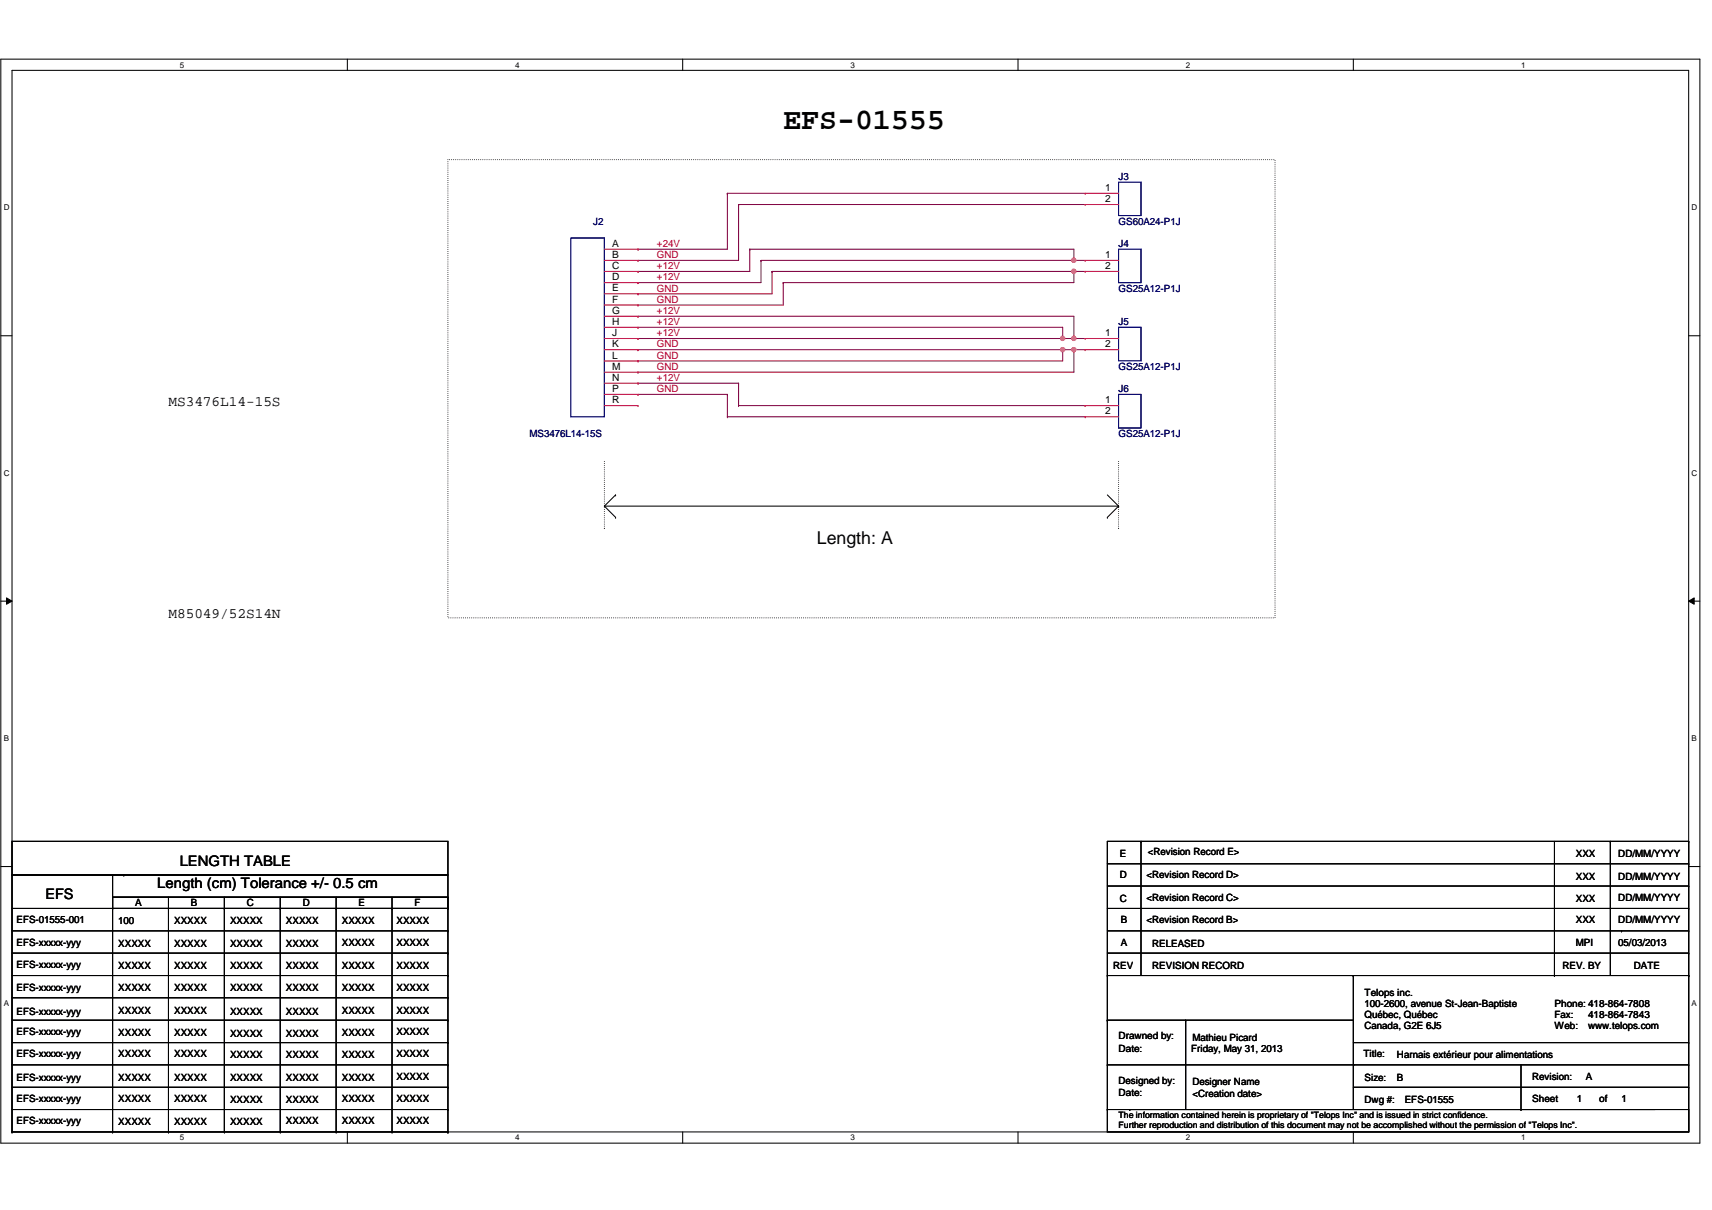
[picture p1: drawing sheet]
<svg xmlns="http://www.w3.org/2000/svg" width="420mm" height="297mm" viewBox="0 0 420 297" stroke-linecap="round" stroke-linejoin="round" font-family="sans-serif">
<path d="M.2 14.5h417v266.1h-417zM3 17.3h411.4v260.6h-411.4z" fill="none" stroke="#000" stroke-width=".25"/>
<g fill="#fff">
<path d="M44.1 14.8h1.1v2.2h-1.1z"/>
<path d="M44.1 278.2h1.1v2.2h-1.1z"/>
</g>
<path d="M85.2 14.5v2.8M85.2 277.9v2.7" fill="none" stroke="#000" stroke-width=".25"/>
<g fill="#fff">
<path d="M126.4 14.8h1.1v2.2h-1.1z"/>
<path d="M126.4 278.2h1.1v2.2h-1.1z"/>
</g>
<path d="M167.5 14.5v2.8M167.5 277.9v2.7" fill="none" stroke="#000" stroke-width=".25"/>
<g fill="#fff">
<path d="M208.7 14.8h1.1v2.2h-1.1z"/>
<path d="M208.7 278.2h1.1v2.2h-1.1z"/>
</g>
<path d="M249.8 14.5v2.8M249.8 277.9v2.7" fill="none" stroke="#000" stroke-width=".25"/>
<g fill="#fff">
<path d="M291 14.8h1.1v2.2h-1.1z"/>
<path d="M291 278.2h1.1v2.2h-1.1z"/>
</g>
<path d="M332.1 14.5v2.8M332.1 277.9v2.7" fill="none" stroke="#000" stroke-width=".25"/>
<g fill="#fff">
<path d="M373.3 14.8h1.1v2.2h-1.1z"/>
<path d="M373.3 278.2h1.1v2.2h-1.1z"/>
<path d="M.9 49.8h1.4v2.2h-1.4z"/>
<path d="M415.2 49.8h1.3v2.2h-1.3z"/>
<path d="M.9 115h1.4v2.2h-1.4z"/>
<path d="M415.2 115h1.3v2.2h-1.3z"/>
</g>
<path d="M.2 82.4h2.8M414.4 82.4h2.8" fill="none" stroke="#000" stroke-width=".25"/>
<g fill="#fff">
<path d="M.9 180.1h1.3v2.2h-1.3z"/>
<path d="M415.2 180.1h1.3v2.2h-1.3z"/>
</g>
<path d="M.2 147.6h2.8M1.6 146.8l1.4 .8-1.4 .7zM414.4 147.6l1.4-.8v1.5zM414.4 147.6h2.8" fill="none" stroke="#000" stroke-width=".25"/>
<path d="M1.6 146.8l1.4 .8-1.4 .7zM414.4 147.6l1.4-.8v1.5z" fill="#000"/>
<g fill="#fff">
<path d="M.9 245.3h1.3v2.2h-1.3z"/>
<path d="M415.2 245.3h1.3v2.2h-1.3z"/>
</g>
<path d="M148.3 124.2h126.2M148.3 124.2l2.8 2.8M151.1 121.5h.1M151.1 127h.1M151.1 121.5l-2.8 2.7M271.8 127h.1M271.8 121.5l2.7 2.7M274.5 124.2h.1M274.5 124.2l-2.7 2.8M.2 212.7h2.8M414.4 212.7h2.8" fill="none" stroke="#000" stroke-width=".25"/>
<path d="M109.9 39.2h203v112.5h-203zM148.3 113.3v16.5M274.5 113.3v16.5M148.3 129.8h.1M274.5 129.8h.1" fill="none" stroke="#000" stroke-width=".25" stroke-dasharray="0 .5"/>
<g fill="none" stroke="#800040" stroke-width=".25">
<path d="M178.5 47.5h.1M178.5 47.5h87.8M178.5 47.5v13.7h-21.9M181.3 50.2h.1M181.3 50.2h85M181.3 50.2v13.7h-24.7M156.6 61.2h.1M156.6 63.9h.1M156.6 66.6h.1M184 61.2h.1M184 61.2h79.6M184 61.2v5.4h-27.4"/>
<path d="M263.6 63.9h.1M263.6 63.9h2.7"/>
</g>
<circle cx="263.5" cy="63.9" r=".54" fill="#f0f"/>
<circle cx="263.5" cy="63.9" r=".54" fill="none" stroke="#f0f" stroke-width=".25"/>
<path d="M156.6 69.4h.1M186.8 63.9h.1M186.8 63.9v5.5h-30.2M263.6 66.6h.1M263.6 66.6h2.7" fill="none" stroke="#800040" stroke-width=".25"/>
<circle cx="263.5" cy="66.6" r=".54" fill="#f0f"/>
<circle cx="263.5" cy="66.6" r=".54" fill="none" stroke="#f0f" stroke-width=".25"/>
<g fill="none" stroke="#800040" stroke-width=".25">
<path d="M156.6 72.1h.1M156.6 74.9h.1M156.6 77.6h.1M156.6 77.6h107M189.5 66.6h.1M189.5 66.6v5.5h-32.9M192.2 69.4h.1M192.2 69.4h71.4M192.2 69.4v5.5h-35.6M156.6 80.3h.1M156.6 80.3h104.2M263.6 83.1h.1"/>
<path d="M263.6 83.1h2.7"/>
</g>
<circle cx="263.5" cy="83.1" r=".54" fill="#f0f"/>
<circle cx="263.5" cy="83.1" r=".54" fill="none" stroke="#f0f" stroke-width=".25"/>
<path d="M263.6 85.9h.1M263.6 85.9h2.7" fill="none" stroke="#800040" stroke-width=".25"/>
<circle cx="263.5" cy="85.8" r=".54" fill="#f0f"/>
<circle cx="263.5" cy="85.8" r=".54" fill="none" stroke="#f0f" stroke-width=".25"/>
<g fill="none" stroke="#800040" stroke-width=".25">
<path d="M156.6 88.6h.1M156.6 91.4h.1M156.6 94.1h.1M156.6 96.8h.1M156.6 85.9h.1M156.6 94.1h24.7M156.6 96.8h21.9M156.6 85.9h107M178.5 96.8h.1M178.5 96.8v5.5M181.3 99.6h.1M181.3 94.1h.1"/>
<path d="M181.3 99.6h85M181.3 94.1v5.5M260.8 85.9h.1M260.8 85.9v2.7h-104.2M263.6 85.9h.1M263.6 85.9v5.5h-107M178.5 102.3h.1M178.5 102.3h87.8"/>
</g>
<circle cx="260.8" cy="85.8" r=".54" fill="#f0f"/>
<circle cx="260.8" cy="85.8" r=".54" fill="none" stroke="#f0f" stroke-width=".25"/>
<path d="M263.6 77.6v5.5M156.6 83.1h.1M156.6 83.1h107M260.8 83.1h.1M260.8 80.3v2.8M263.6 83.1h.1" fill="none" stroke="#800040" stroke-width=".25"/>
<circle cx="260.8" cy="83.1" r=".54" fill="#f0f"/>
<circle cx="260.8" cy="83.1" r=".54" fill="none" stroke="#f0f" stroke-width=".25"/>
<path d="M186.8 63.9h.1M186.8 63.9h76.8M189.5 66.6h.1M189.5 66.6h74.1M263.6 66.6h.1M263.6 63.9h.1M263.6 61.2v2.7M263.6 66.6v2.8" fill="none" stroke="#800040" stroke-width=".25"/>
<g fill="none" stroke="#000" stroke-width=".25">
<path d="M3 206.5h106.9v8.3h-106.9zM27.6 214.8h82.3v5.5h-82.3zM30.4 214.8h.1M30.4 214.8h-27.4v63.1M271.8 217.5h142.6M271.8 212h142.6M280 206.5h.1M280 206.5v33M381.5 206.5v33M395.2 206.5h.1M395.2 206.5v33M414.4 217.5h.1"/>
<path d="M414.4 212h.1M414.4 206.5h.1M414.4 206.5v71.4M414.4 206.5h-142.6v65.9M3 239.5h106.9M3 234h106.9M3 228.5h106.9M3 223h106.9M27.6 220.3h82.3v2.7h-82.3zM27.6 223h.1M27.6 220.3v57.6M41.3 223h.1"/>
<path d="M41.3 220.3v57.6M55.1 223h.1M55.1 220.3v57.6M68.8 223h.1M68.8 220.3v57.6M82.5 223h.1M82.5 220.3v57.6M96.2 223h.1M96.2 220.3v57.6M109.9 223h.1M109.9 228.5h.1M109.9 234h.1"/>
<path d="M109.9 239.5h.1M109.9 220.3v57.6M271.8 239.5h.1M271.8 239.5h142.6M271.8 234h142.6M271.8 228.5h142.6M271.8 223h142.6M332.1 239.5h.1M332.1 239.5v32.9M381.5 239.5h.1M398 228.5h.1M414.4 239.5h.1"/>
<path d="M414.4 234h.1M414.4 228.5h.1M414.4 223h.1M3 255.9h106.9M3 250.4h106.9M3 244.9h106.9M109.9 244.9h.1M109.9 255.9h.1M109.9 250.4h.1M271.8 250.4h.1M271.8 250.4h60.3M291 250.4h.1"/>
<path d="M291 250.4v22M332.1 255.9h82.3M414.4 255.9h.1M3 277.9h.1M3 261.4h106.9M3 266.9h106.9M3 272.4h106.9M3 277.9h106.9M27.6 277.9h.1M41.3 277.9h.1M55.1 277.9h.1M68.8 277.9h.1"/>
<path d="M82.5 277.9h.1M96.2 277.9h.1M109.9 261.4h.1M109.9 277.9h.1M109.9 266.9h.1M109.9 272.4h.1M271.8 272.4h142.6v5.5h-142.6zM271.8 272.4h.1M271.8 261.4h.1M271.8 261.4h142.6M277.3 272.4h.1M277.3 272.4h128.9"/>
<path d="M332.1 266.9h82.3M373.3 272.4h.1M373.3 261.4v11M414.4 261.4h.1M414.4 266.9h.1"/>
</g>
<path d="M140.1 58.4h8.2v43.9h-8.2zM274.5 44.7h5.5v8.2h-5.5zM274.5 61.2h5.5v8.2h-5.5zM274.5 80.3h5.5v8.3h-5.5zM274.5 96.8h5.5v8.3h-5.5z" fill="none" stroke="#00f" stroke-width=".25"/>
<g fill="none" stroke="#f00" stroke-width=".25">
<path d="M266.3 47.5h.1M266.3 50.2h.1M266.3 47.5h8.2M266.3 50.2h8.2M148.3 63.9h8.3M148.3 66.6h8.3M148.3 61.2h8.3M148.3 69.4h8.3M148.3 72.1h8.3M148.3 74.9h8.3M148.3 77.6h8.3M156.6 61.2h.1"/>
<path d="M156.6 63.9h.1M156.6 66.6h.1M156.6 69.4h.1M156.6 72.1h.1M156.6 74.9h.1M156.6 77.6h.1M266.3 63.9h.1M266.3 66.6h.1M266.3 63.9h8.2M266.3 66.6h8.2M148.3 83.1h8.3M148.3 85.9h8.3"/>
<path d="M148.3 80.3h8.3M148.3 88.6h8.3M148.3 91.4h8.3M148.3 94.1h8.3M148.3 96.8h8.3M148.3 99.6h8.3M156.6 80.3h.1M156.6 83.1h.1M156.6 85.9h.1M156.6 88.6h.1M156.6 91.4h.1M156.6 94.1h.1"/>
<path d="M156.6 96.8h.1M156.6 99.6h.1M266.3 83.1h.1M266.3 85.9h.1M266.3 99.6h.1M266.3 83.1h8.2M266.3 85.9h8.2M266.3 99.6h8.2M266.3 102.3h.1M266.3 102.3h8.2"/>
</g>
<circle cx="263.5" cy="63.9" r=".54" fill="#f0f"/>
<circle cx="263.5" cy="63.9" r=".54" fill="none" stroke="#f0f" stroke-width=".25"/>
<circle cx="263.5" cy="66.6" r=".54" fill="#f0f"/>
<circle cx="263.5" cy="66.6" r=".54" fill="none" stroke="#f0f" stroke-width=".25"/>
<circle cx="263.5" cy="83.1" r=".54" fill="#f0f"/>
<circle cx="263.5" cy="83.1" r=".54" fill="none" stroke="#f0f" stroke-width=".25"/>
<circle cx="263.5" cy="85.8" r=".54" fill="#f0f"/>
<circle cx="263.5" cy="85.8" r=".54" fill="none" stroke="#f0f" stroke-width=".25"/>
<circle cx="260.8" cy="85.8" r=".54" fill="#f0f"/>
<circle cx="260.8" cy="85.8" r=".54" fill="none" stroke="#f0f" stroke-width=".25"/>
<circle cx="260.8" cy="83.1" r=".54" fill="#f0f"/>
<circle cx="260.8" cy="83.1" r=".54" fill="none" stroke="#f0f" stroke-width=".25"/>
<text font-size="7.4" x="192.2" y="31.6">EFS-01555</text>
<text font-size="4.4" x="200.5" y="133.6">Length: A</text>
<g font-size="3.6">
<text x="41.3" y="99.6">MS3476L14-15S</text>
<text x="41.3" y="151.7">M85049/52S14N</text>
<text x="44.1" y="212.5">LENGTH TABLE</text>
<text x="11.2" y="220.7">EFS</text>
<text x="38.6" y="218">Length (cm) Tolerance +/- 0.5 cm</text>
</g>
<g font-size="2.5">
<text x="271.3" y="46.9">1</text>
<text x="271.3" y="49.6">2</text>
<text x="150.2" y="60.6">A</text>
<text x="150.2" y="63.3">B</text>
<text x="271.3" y="63.3">1</text>
<text x="150.2" y="66">C</text>
<text x="150.2" y="68.8">D</text>
<text x="150.2" y="71.5">E</text>
<text x="271.3" y="66">2</text>
<text x="150.2" y="74.3">F</text>
<text x="150.2" y="77">G</text>
<text x="150.2" y="79.8">H</text>
<text x="150.2" y="82.5">J</text>
<text x="271.3" y="82.5">1</text>
<text x="150.2" y="85.3">K</text>
<text x="150.2" y="88">L</text>
<text x="271.3" y="85.3">2</text>
<text x="150.2" y="90.8">M</text>
<text x="150.2" y="93.5">N</text>
<text x="150.2" y="96.2">P</text>
<text x="150.2" y="99">R</text>
<text x="271.3" y="99">1</text>
<text x="271.3" y="101.7">2</text>
<text x="281.7" y="209.9">&lt;Revision Record E&gt;</text>
<text x="274.8" y="215.6">D</text>
<text x="274.8" y="210.4">E</text>
<text x="281.4" y="215.6">&lt;Revision Record D&gt;</text>
<text x="386.7" y="215.9">XXX</text>
<text x="386.7" y="210.4">XXX</text>
<text x="397.2" y="215.9">DD/MM/YYYY</text>
<text x="397.2" y="210.4">DD/MM/YYYY</text>
<text x="274.8" y="221.4">C</text>
<text x="281.4" y="221.1">&lt;Revision Record C&gt;</text>
<text x="386.7" y="221.4">XXX</text>
<text x="397.2" y="221.1">DD/MM/YYYY</text>
<text x="4.1" y="226.6">EFS-01555-001</text>
<text x="29" y="226.9">100</text>
<text x="33.1" y="222.5">A</text>
<text x="42.7" y="226.9">XXXXX</text>
<text x="46.9" y="222.5">B</text>
<text x="56.5" y="226.9">XXXXX</text>
<text x="60.6" y="222.5">C</text>
<text x="70.2" y="226.9">XXXXX</text>
<text x="74.3" y="222.5">D</text>
<text x="83.9" y="226.9">XXXXX</text>
<text x="88" y="222.5">E</text>
<text x="97.3" y="226.9">XXXXX</text>
<text x="101.7" y="222.5">F</text>
<text x="275.1" y="226.6">B</text>
<text x="281.4" y="226.6">&lt;Revision Record B&gt;</text>
<text x="386.7" y="226.6">XXX</text>
<text x="397.2" y="226.6">DD/MM/YYYY</text>
<text x="4.1" y="232.1">EFS-xxxxx-yyy</text>
<text x="29" y="232.4">XXXXX</text>
<text x="42.7" y="232.4">XXXXX</text>
<text x="56.5" y="232.4">XXXXX</text>
<text x="70.2" y="232.4">XXXXX</text>
<text x="83.9" y="232.1">XXXXX</text>
<text x="97.3" y="232.1">XXXXX</text>
<text x="275.1" y="232.1">A</text>
<text x="282.8" y="232.4">RELEASED</text>
<text x="386.7" y="232.1">MPI</text>
<text x="397.2" y="232.1">05/03/2013</text>
<text x="4.1" y="237.6">EFS-xxxxx-yyy</text>
<text x="29" y="237.9">XXXXX</text>
<text x="42.7" y="237.9">XXXXX</text>
<text x="56.5" y="237.9">XXXXX</text>
<text x="70.2" y="237.9">XXXXX</text>
<text x="83.9" y="237.9">XXXXX</text>
<text x="97.3" y="237.9">XXXXX</text>
<text x="273.2" y="237.9">REV</text>
<text x="282.8" y="237.9">REVISION RECORD</text>
<text x="383.4" y="237.9">REV. BY</text>
<text x="401" y="237.9">DATE</text>
<text x="4.1" y="243.4">EFS-xxxxx-yyy</text>
<text x="29" y="243.4">XXXXX</text>
<text x="42.7" y="243.4">XXXXX</text>
<text x="56.5" y="243.4">XXXXX</text>
<text x="70.2" y="243.4">XXXXX</text>
<text x="83.9" y="243.4">XXXXX</text>
<text x="97.3" y="243.4">XXXXX</text>
<text x="334.9" y="244.5">Telops inc.</text>
<text x="4.1" y="249.1">EFS-xxxxx-yyy</text>
<text x="29" y="248.8">XXXXX</text>
<text x="42.7" y="248.8">XXXXX</text>
<text x="56.5" y="249.1">XXXXX</text>
<text x="70.2" y="249.1">XXXXX</text>
<text x="83.9" y="248.8">XXXXX</text>
<text x="97.3" y="248.8">XXXXX</text>
<text x="334.9" y="247.2">100-2600, avenue St-Jean-Baptiste</text>
<text x="334.9" y="249.9">Québec, Québec</text>
<text x="381.5" y="247.2">Phone: 418-864-7808</text>
<text x="381.5" y="249.9">Fax:</text>
<text x="389.8" y="249.9">418-864-7843</text>
<text x="4.1" y="254">EFS-xxxxx-yyy</text>
<text x="29" y="254.3">XXXXX</text>
<text x="42.7" y="254.3">XXXXX</text>
<text x="56.5" y="254.6">XXXXX</text>
<text x="70.2" y="254.6">XXXXX</text>
<text x="83.9" y="254.3">XXXXX</text>
<text x="97.3" y="254">XXXXX</text>
<text x="274.5" y="255.1">Drawned by:</text>
<text x="292.6" y="255.4">Mathieu Picard</text>
<text x="334.9" y="252.7">Canada, G2E 6J5</text>
<text x="381.5" y="252.7">Web:</text>
<text x="389.8" y="252.7">www.telops.com</text>
<text x="4.1" y="259.5">EFS-xxxxx-yyy</text>
<text x="29" y="259.5">XXXXX</text>
<text x="42.7" y="259.5">XXXXX</text>
<text x="56.5" y="259.8">XXXXX</text>
<text x="70.2" y="259.8">XXXXX</text>
<text x="83.9" y="259.8">XXXXX</text>
<text x="97.3" y="259.5">XXXXX</text>
<text x="274.5" y="258.2">Date:</text>
<text x="292.3" y="258.2">Friday, May 31, 2013</text>
<text x="334.6" y="259.5">Title:</text>
<text x="342.8" y="259.8">Harnais extérieur pour alimentations</text>
<text x="4.1" y="265.3">EFS-xxxxx-yyy</text>
<text x="29" y="265.3">XXXXX</text>
<text x="42.7" y="265.3">XXXXX</text>
<text x="56.5" y="265.3">XXXXX</text>
<text x="70.2" y="265.3">XXXXX</text>
<text x="83.9" y="265.3">XXXXX</text>
<text x="97.3" y="265">XXXXX</text>
<text x="274.5" y="266.1">Designed by:</text>
<text x="274.5" y="269.2">Date:</text>
<text x="292.6" y="269.4">&lt;Creation date&gt;</text>
<text x="292.6" y="266.4">Designer Name</text>
<text x="334.9" y="265.3">Size:</text>
<text x="342.8" y="265.3">B</text>
<text x="376" y="265">Revision:</text>
<text x="389.2" y="265">A</text>
<text x="4.1" y="270.5">EFS-xxxxx-yyy</text>
<text x="29" y="270.5">XXXXX</text>
<text x="42.7" y="270.5">XXXXX</text>
<text x="56.5" y="270.8">XXXXX</text>
<text x="70.2" y="270.8">XXXXX</text>
<text x="83.9" y="270.5">XXXXX</text>
<text x="97.3" y="270.5">XXXXX</text>
<text x="334.9" y="270.8">Dwg #:</text>
<text x="344.8" y="270.8">EFS-01555</text>
<text x="376" y="270.5">Sheet</text>
<text x="387" y="270.5">1</text>
<text x="392.5" y="270.5">of</text>
<text x="398" y="270.5">1</text>
<text x="4.1" y="276">EFS-xxxxx-yyy</text>
<text x="29" y="276.3">XXXXX</text>
<text x="42.7" y="276.3">XXXXX</text>
<text x="56.5" y="276.3">XXXXX</text>
<text x="70.2" y="276">XXXXX</text>
<text x="83.9" y="276">XXXXX</text>
<text x="97.3" y="276">XXXXX</text>
</g>
<g font-size="2.5" fill="#000080">
<text x="274.5" y="44.2">J3</text>
<text x="145.6" y="55.2">J2</text>
<text x="274.5" y="55.2">GS60A24-P1J</text>
<text x="274.5" y="60.7">J4</text>
<text x="274.5" y="71.6">GS25A12-P1J</text>
<text x="274.5" y="79.9">J5</text>
<text x="274.5" y="90.8">GS25A12-P1J</text>
<text x="274.5" y="96.3">J6</text>
<text x="130" y="107.3">MS3476L14-15S</text>
<text x="274.5" y="107.3">GS25A12-P1J</text>
</g>
<g font-size="2.5" fill="#f00">
<text x="161.2" y="60.6">+24V</text>
<text x="161.2" y="63.4">GND</text>
<text x="161.2" y="66.1">+12V</text>
<text x="161.2" y="68.8">+12V</text>
<text x="161.2" y="71.6">GND</text>
<text x="161.2" y="74.3">GND</text>
<text x="161.2" y="77.1">+12V</text>
<text x="161.2" y="79.8">+12V</text>
<text x="161.2" y="82.5">+12V</text>
<text x="161.2" y="88.1">GND</text>
<text x="161.2" y="85.3">GND</text>
<text x="161.2" y="90.8">GND</text>
<text x="161.2" y="93.5">+12V</text>
<text x="161.2" y="96.3">GND</text>
</g>
<g font-size="2.2">
<text x="274.5" y="274.4">The information contained herein is proprietary of &quot;Telops Inc&quot; and is issued in strict confidence.</text>
<text x="274.5" y="276.9">Further reproduction and distribution of this document may not be accomplished without the permission of &quot;Telops Inc&quot;.</text>
</g>
<g font-size="2">
<text x="44.1" y="16.6">5</text>
<text x="126.4" y="16.6">4</text>
<text x="208.7" y="16.6">3</text>
<text x="291" y="16.6">2</text>
<text x="373.3" y="16.6">1</text>
<text x=".9" y="51.6">D</text>
<text x="415.2" y="51.6">D</text>
<text x=".9" y="116.8">C</text>
<text x="415.2" y="116.8">C</text>
<text x=".9" y="181.9">B</text>
<text x="415.2" y="181.9">B</text>
<text x=".9" y="247.1">A</text>
<text x="415.2" y="247.1">A</text>
<text x="44.1" y="280">5</text>
<text x="126.4" y="280">4</text>
<text x="208.7" y="280">3</text>
<text x="291" y="280">2</text>
<text x="373.3" y="280">1</text>
</g>
</svg>
